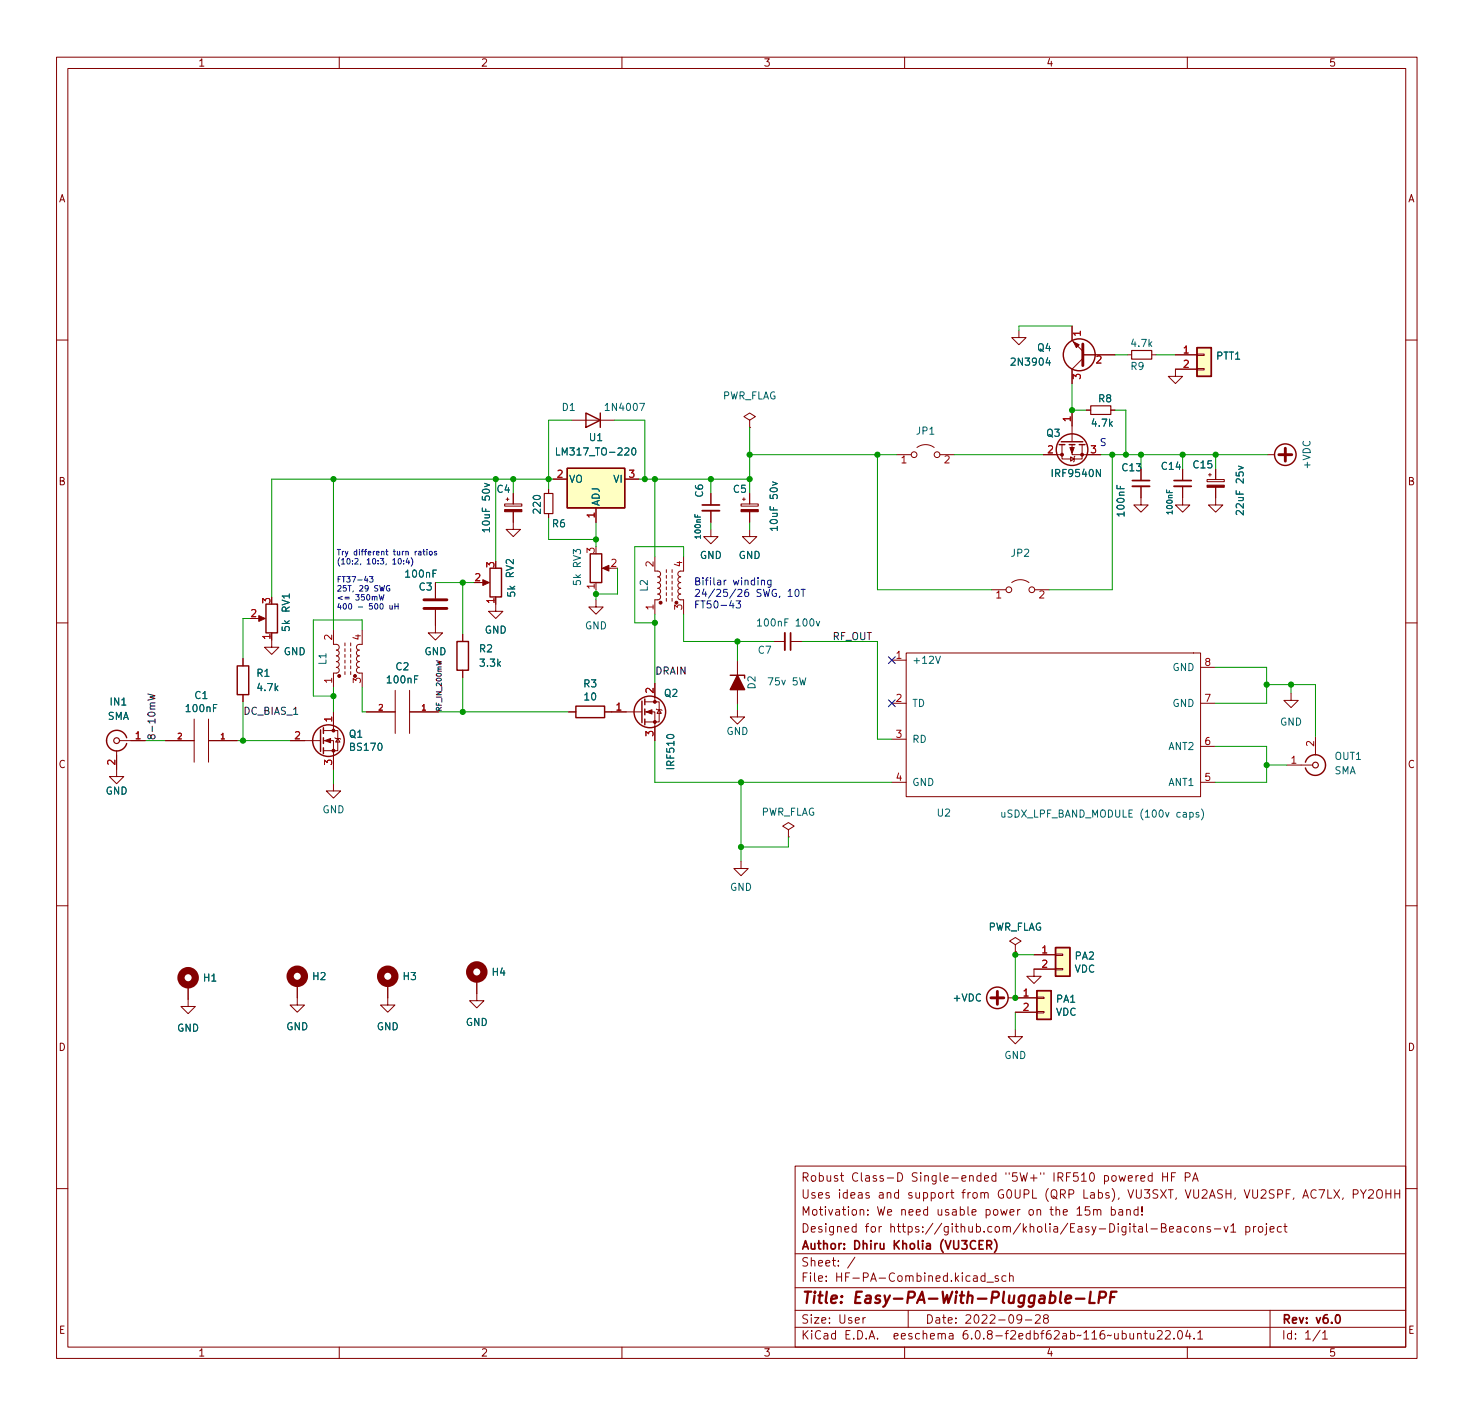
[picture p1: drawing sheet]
<svg xmlns="http://www.w3.org/2000/svg" width="261mm" height="250mm" viewBox="0 0 261 250" stroke-linecap="round" stroke-linejoin="round" font-family="sans-serif">
<g fill="none" stroke="#840000" stroke-width=".18">
<path d="M10 10.1h240.6v230h-240.6zM12 12.1h236.6v226h-236.6zM60 10.1v2M110 10.1v2M160 10.1v2M210 10.1v2M180.2 58.4v1.3h1.3l-1.3 1.2-1.3-1.2h1.3M189.6 57.6v2.6l1.9 1.9M10 60.1h2M101.1 74.3h7.6M132.6 74.3l1-.7-1-.6-1 .6 1 .7v1.2M132.6 75.5h.1"/>
<path d="M162.2 79.1a2.54 2.54 0 0 1 3 0M187.8 78.6v2.5h3.6v-2.5M189.6 78.6v1.8h5.1M189.6 72.8v5.3M191.5 62.7h5.7M191.5 63.4l-1.9 1.9v2.5M192.2 72.5h.7M196.5 72.5h.7M199.4 62.7h.8M203.7 62.7h.8M207.9 62.7h3.8M211.7 65.1h1.3v.3h-1.3z"/>
<path d="M211.7 62.6h1.3v.2h-1.3zM211.7 65.3h-3.8v1.2h1.3l-1.3 1.3-1.3-1.3h1.3M248.6 60.1h2M89.3 89.1h3v.4h-3zM89.5 88.2h.5M89.8 88v.5M90.8 90.5v3.1h1.2l-1.2 1.2-1.3-1.2h1.3M90.8 87.2v1.9M97 86.5v.7M97 90.8v.7M97.8 84.7h2.5M105.4 89.8v2.5"/>
<path d="M110.5 84.7h2.5M115.8 98.4v2.5l.7 .1 .3 .5-.1 .3-.4 .2 .4 .1 .1 .3-.1 .4-.4 .2 .4 .2 .1 .4-.1 .3-.4 .1 .4 .2 .1 .4-.1 .3-.4 .1 .4 .2 .1 .4-.3 .4h-.7v2.6M120.9 98.4v2.5l-.7 .1-.3 .5 .1 .3 .4 .2-.3 .1-.2 .3 .1 .4 .4 .2-.3 .1-.2 .3 .1 .4 .4 .2-.3 .1-.2 .3 .1 .4 .4 .2-.4 .2-.1 .4 .3 .4h.7v2.6M125.7 93.6v1.2h1.3l-1.3 1.3-1.2-1.3h1.2M125.7 87.2v2.1M125.7 90.3v2M131.1 89.1h3v.4h-3zM131.3 88.2h.5M131.6 88v.5M132.6 93.6v1.2h1.3l-1.3 1.3-1.3-1.3h1.3M132.6 87.2v1.9M132.6 90.5v1.8"/>
<path d="M158.6 80.4h2.6M166.2 80.4h2.6M184.5 80.4h3.3M189.4 80.8l.6 .3-.6 .4zM190.1 80.6l-.1 .2v.7l-.1 .1M201.8 86v3.3h1.3l-1.3 1.2-1.3-1.2h1.3M201.8 82.9v2M209.2 86v3.3h1.2l-1.2 1.2-1.3-1.2h1.3M209.2 82.9v2M213.5 84.8h3v.3h-3zM213.7 83.9h.5M214 83.7v.5"/>
<path d="M215 86.1v3.2h1.3l-1.3 1.2-1.3-1.2h1.3M215 82.9v1.9M224.2 80.4h1.2M10 110.1h2M43 116.4v1.3M45.5 109.3h1M48.1 113.1v1.3h1.2l-1.2 1.3-1.3-1.3h1.3M59 111.4v2.5h.7l.3 .5-.2 .4-.3 .1 .3 .1 .2 .3-.1 .4-.4 .2 .4 .2 .1 .5-.2 .2-.3 .1 .4 .2 .1 .4-.2 .3-.3 .2 .4 .1 .1 .5-.3 .3-.7 .1v2.5M61 113.6v.6M61 114.7v.5M61 115.7v.5M61 116.7v.5"/>
<path d="M61 117.7v.5M61 118.7v.5M62 113.6v.6M62 114.7v.5M62 115.7v.5M62 116.7v.5M62 117.7v.5M62 118.7v.5M64.1 111.4v2.5h-.8l-.3 .5 .2 .4 .3 .1-.3 .1-.1 .3 .1 .5 .3 .1-.3 .2-.1 .3 .1 .4 .3 .1-.3 .2-.1 .2v.4l.4 .3-.3 .1-.1 .5 .3 .3 .7 .1v2.5M77 107.8v4.1h1.3l-1.3 1.2-1.3-1.2h1.3M77 103v2.8M81.8 112.1v1.3"/>
<path d="M81.8 118.5v1.2M85.1 103h1.1M87.7 106.8v1.3h1.3l-1.3 1.2-1.3-1.2h1.3M105.4 106v1.3h1.3l-1.3 1.3-1.3-1.3h1.3M106.9 100.4h1M117.9 100.7v.5M117.9 101.7v.5M117.9 102.7v.5M117.9 103.7v.5M117.9 104.8v.5M117.9 105.8v.5M118.9 100.7v.5"/>
<path d="M118.9 101.7v.5M118.9 102.7v.5M118.9 103.7v.5M118.9 104.8v.5M118.9 105.8v.5M130.4 116.8v7.6M136.8 113.4h2M139.8 113.4h2.1M157.7 116.7h2.6M160.3 115.4h52v25.4h-52zM175.4 104.2h2.5M178.9 103a2.54 2.54 0 0 1 3.1 0"/>
<path d="M183 104.2h2.5M212.3 118h2.6M248.6 110.1h2M20.6 132.7v4.6h1.3l-1.3 1.2-1.2-1.2h1.2M21.1 130.9h4.6M29.3 130.9h5M34.3 127.1v7.6M36.9 130.9h5.1M36.9 127.1v7.6M43 122.8v1.3M51.4 130.9h5.3M57.2 130.9h1.8v5.1"/>
<path d="M57.2 129.1h2.5v3.6h-2.5M59 138.5v1.3h1.2l-1.2 1.3-1.3-1.3h1.3M59 125.8v3.3M59.2 130.4l.2 .1h.7l.1 .2M59.7 130.5l.4 .7h-.7zM64.8 125.8h5.1M69.9 122v7.6M72.4 122v7.6M72.4 125.8h5.1M100.6 125.8h1.3M106.9 125.8h6.6M114 125.8h1.8v5.1"/>
<path d="M114 124.1h2.6v3.5h-2.6M115.8 120.8v3.3M116.1 125.3l.1 .2h.8l.1 .1M116.6 125.5l.4 .6h-.8zM130.4 125.5v1.2h1.3l-1.3 1.3-1.2-1.3h1.2M157.7 124.3h2.6M157.7 130.7h2.6M157.7 138.3h2.6M212.3 124.3h2.6M212.3 138.3h2.6M212.3 131.9h2.6M227.6 135.2h4.6"/>
<path d="M228.3 122.5v1.3h1.3l-1.3 1.3-1.2-1.3h1.2M232.7 130.2v3.3M131.1 152.3v1.2h1.2l-1.2 1.3-1.3-1.3h1.3M139.4 146.7l1.1-.7-1.1-.6-1 .6 1 .7v1.2M139.4 147.9h.1M10 160.1h2M33.3 174.1v3.8h1.2l-1.2 1.3-1.3-1.3h1.3M52.6 173.8v3.9h1.2l-1.2 1.2-1.3-1.2h1.3M68.6 173.8v3.9h1.2l-1.2 1.2-1.3-1.2h1.3M84.3 173.1v3.8h1.3l-1.3 1.3-1.2-1.3h1.2M178.3 176.4h5.1M179.6 167l1-.6-1-.7-1 .7 1 .6v1.3"/>
<path d="M179.6 168.3h.1M179.6 178.9h3.8M182.9 168.8h3.8M183.4 178.8h1.3v.3h-1.3zM183.4 176.3h1.3v.2h-1.3zM186.7 171.2h1.3v.2h-1.3zM186.7 168.6h1.3v.3h-1.3zM186.7 171.3h-3.8v1.3h1.2l-1.2 1.2-1.3-1.2h1.3M248.6 160.1h2M179.6 182v1.2h1.2l-1.2 1.3-1.3-1.3h1.3M10 210.1h2M140.6 206.1h108v32h-108z"/>
<path d="M190.5 214.8h.8M192.7 213.3h-.7l-.1 .7 .2-.1h.5l.2 .3-.1 .5-.2 .1-.6-.1M193.4 213.9l.2-.1 .4 .1 .1 .9M193.4 213.8v1M194.1 214l.2-.2 .3 .1 .1 .9M196.6 213.9l.4-.1 .3 .3v.4l-.2 .2h-.5M196.6 213.3v1.5M197.9 213.9h.6l.1 .9M197.9 207.8l.3 1 .3-.7 .3 .7 .3-1M198.6 214.2h-.5a.29 .29 0 0 0-.3 .3 .29 .29 0 0 0 .3 .3l.5-.1M199.3 213.9l.2-.1 .3 .1 .1 .9M199.3 213.8v1"/>
<path d="M199.6 208.3l.7-.1-.1-.3-.4-.1-.2 .2v.7h.6M200.9 207.8v1M201.3 213.9l-.5-.1-.2 .3v.4l.1 .2h.6M201.3 213.3v1.5M201.3 207.8l-.2 .1-.2 .2M201.8 208.3l.7-.1-.1-.3-.4-.1-.2 .2v.7h.6M202 214.7v.1M202 213.3v.9M203.8 207.9l-.5-.1-.2 .3v.4l.1 .2h.6M203.8 207.3v1.5M205.6 207.3v1.5M205.6 208h.9"/>
<path d="M206.5 207.3v1.5M207.2 208h.5M207.9 207.3h-.7v1.5M208.2 216.9h.6v.9M208.8 217.2h-.5a.29 .29 0 0 0-.2 .3 .29 .29 0 0 0 .2 .3l.5-.1M209.6 208.1l.7-.1 .2-.2-.1-.4-.2-.1h-.6v1.5M210.2 216.9l-.4-.1-.3 .3v.4l.1 .2h.6M210.9 216.9l.4-.1 .3 .3v.4l-.3 .3-.4-.1-.1-.2v-.4zM210.9 208.8l.5-1.5 .5 1.5M211.1 208.4h.7M212.2 216.9l.2-.1 .4 .1v.9M212.2 216.8v1"/>
<path d="M214.1 216.9l-.4-.1-.2 .2 .1 .2 .5 .2v.3h-.6M214.8 217.2h1.1M216.5 216.8l.3 1 .4-1M217.7 216.7l.4-.4v1.5M217.7 217.8h.9M220.3 216.9l.5-.1 .3 .3v.4l-.2 .2h-.6M220.3 216.8v1.5M221.7 216.8v1M222.1 216.8l-.3 .1-.1 .2M222.7 216.9l.4-.1 .2 .3v.4l-.2 .3-.4-.1-.1-.2v-.4zM224 216.8v1.3l-.3 .2M224 216.3v.1"/>
<path d="M224.6 217.3l.7-.1v-.3l-.5-.1-.2 .2 .1 .7h.6M226.6 216.9l-.4-.1-.3 .3v.4l.2 .2h.5M227.1 216.8h.5M227.3 216.3v1.3l.3 .2M233.3 210.3h1l-.7 1.5M234.8 210.3v1.5h.8M235.9 210.3l1 1.5M236.9 210.3l-1 1.5M237.6 211.7l-.2 .3M239.3 211.1l.8-.1 .1-.2-.1-.4-.2-.1h-.6v1.5M240.6 210.3l.5 .8 .5-.8M241.1 211.1v.7"/>
<path d="M242.1 210.4l.5-.1 .2 .1 .1 .3-.9 1.1h.9M243.6 210.5a.5 .5 0 0 1 .5-.2 .5 .5 0 0 1 .4 .5v.5a.5 .5 0 0 1-.5 .5 .5 .5 0 0 1-.5-.5zM245.1 210.3v1.5M245.1 211h.9M246 210.3v1.5M246.7 211h.9M246.7 210.3v1.5M247.6 210.3v1.5M248.6 210.1h2M60 238.1v2M110 238.1v2M140.6 234.6h108"/>
<path d="M140.6 231.6h108M140.6 227.6h108M140.6 221.6h108M151.2 222.2l-1.3 2M152.6 232.9v1M153.1 232.9l-.3 .1-.2 .2M160 238.1v2M160.6 231.6v3M174.2 225.6l-.4-.1-.3 .3v.4l.1 .2h.6M174.2 225v1.5M174.6 226.6h1.1M176.6 225.6l-.4-.1-.2 .2 .1 .2 .5 .2v.3h-.6"/>
<path d="M177.9 225.6l-.4-.1-.3 .3v.4l.1 .2h.6M178.6 225.6l.2-.1 .3 .1 .1 .9M178.6 225v1.5M180.7 233l-.3 .3h-.3l-.3-.3 .2-.5 .4-.1 .2 .1a.99 .99 0 0 1-.3 1.4h-.3M181.3 233.3h1.2M183.1 232.5l.6-.1 .2 .1 .1 .3-.9 1.1h.9M184.8 233l-.2-.2v-.3l.2-.1 .5 .1 .1 .2-.1 .2-.6 .2-.1 .2v.5l.2 .1 .5-.1 .1-.2-.1-.4-.2-.2M201.2 235.8l.2-.1 .4 .1v.9M201.2 235.7v1M202.3 235.7h.6M202.6 235.2v1.3l.3 .2M203.4 235.7l.1 .9 .3 .1 .3-.1"/>
<path d="M204.1 235.7v1M204.7 235.3l.6-.1 .2 .1 .1 .3-1 1.1h1M206.1 235.3l.6-.1 .2 .1 .1 .3-.9 1.1h.9M207.6 236.6v.1M208.4 235.3l.2-.1a.81 .81 0 0 1 .6 .6 .81 .81 0 0 1-.3 .8l-.1 .1a.81 .81 0 0 1-.4-1.4zM210 238.1v2M210.1 235.1l-.4 1.1h.9M210.4 235.7v1M211.2 236.6v.1M211.8 235.6l.5-.4v1.5M211.8 236.7h.9M224.6 231.6v6.5"/>
<path d="M233.5 235.1l-1.3 2M233.9 235.6l.4-.4v1.5M233.9 236.7h.9"/>
<circle cx="161.7" cy="80.4" r=".51"/>
<circle cx="165.7" cy="80.4" r=".51"/>
<circle cx="178.4" cy="104.2" r=".51"/>
<circle cx="182.5" cy="104.2" r=".51"/>
</g>
<path d="M124.2 89.3h3.1M200.3 84.9h3M207.6 84.9h3.1M139.8 111.9v3M173.9 219.3h-.7v1.5h.7M175.9 219.1a1.72 1.72 0 0 1 0 2.3M173.2 220h.5M174.5 220.1l.8-.1 .1-.2-.1-.4-.2-.1h-.6v1.5M174.9 220.1l.5 .7M236.4 232.5l.1-.1a.81 .81 0 0 1 .6 .6 .81 .81 0 0 1-.3 .8l-.1 .1a.81 .81 0 0 1-.6-.6 .81 .81 0 0 1 .3-.8z" fill="none" stroke="#840000" stroke-width=".3"/>
<path d="M188.5 229.7l.9-.2v-.4l-.6-.1-.3 .3v.9l.2 .1 .5-.1M190.3 229.6h1.5M192.9 228.3l-.2 2h.9M194.4 229.4h.8a.55 .55 0 0 0 .4-.5 .55 .55 0 0 0-.3-.6h-.8l-.2 2M196.4 229.3h.7M197.5 228.3h-1l-.2 2" fill="none" stroke="#840000" stroke-width=".4"/>
<g fill="none" stroke="#840000" stroke-width="1.3">
<circle cx="33.3" cy="172.8" r="1.27"/>
<circle cx="52.6" cy="172.6" r="1.27"/>
<circle cx="68.6" cy="172.6" r="1.27"/>
<circle cx="84.3" cy="171.8" r="1.27"/>
</g>
<g fill="#840000" stroke="#840000" stroke-width=".18">
<path d="M131.1 90.1h3v.4h-3z"/>
<path d="M106.6 100.4l1.1-.5v1z"/>
<path d="M114.3 125.8l1-.3v.7z"/>
<path d="M89.3 90.1h3v.4h-3z"/>
<path d="M85.4 102.5l1.1 .5-1.1 .5z"/>
<path d="M45.8 108.8l1.1 .5-1.1 .5z"/>
<path d="M57.5 130.9l1-.4v.8z"/>
<path d="M189.2 79.1h.8l-.4 1z"/>
<path d="M213.5 85.8h3v.3h-3z"/>
<path d="M189.9 60.4l1 .5-.5 .5z"/>
<circle cx="60" cy="119.5" r=".25"/>
<circle cx="115.8" cy="127.6" r=".25"/>
<circle cx="115.8" cy="124.1" r=".25"/>
<circle cx="116.8" cy="106.5" r=".25"/>
<circle cx="59" cy="132.7" r=".25"/>
<circle cx="59" cy="129.1" r=".25"/>
<circle cx="191.4" cy="80.4" r=".25"/>
<circle cx="187.8" cy="80.4" r=".25"/>
</g>
<g fill="none" stroke="#840000" stroke-width=".25">
<path d="M103.6 73l2.6 1.3-2.6 1.2zM106.2 73v2.5M187.3 78.6h1M187.7 78.1h3.8M189.1 78.6h1M190.9 78.6h1M211.7 61.4h2.5v5.1h-2.5zM100.3 82.8h10.2v7h-10.2zM104.4 97.9h2v5.1h-2zM42 117.7h2v5.1h-2zM47 106.8h2.1v5.1h-2.1zM80.8 113.4h2.1v5.1h-2.1z"/>
<path d="M86.7 100.4h2v5.1h-2zM129.2 119.4h2.5v.5M22.4 130.4a1.81 1.81 0 0 0-2.8-1 1.81 1.81 0 0 0 0 3 1.81 1.81 0 0 0 2.8-1M56.7 129v3.8M57.2 128.6v1M57.2 130.4v1M57.2 132.2v1M101.9 124.8h5v2.1h-5zM113.5 123.9v3.8M114 123.6v1M114 125.3v1M114 127.1v1"/>
<path d="M230.9 134.7a1.81 1.81 0 0 1 2.8-.9 1.81 1.81 0 0 1 0 2.9 1.81 1.81 0 0 1-2.8-1M183.4 175.1h2.5v5.1h-2.5zM186.7 167.5h2.5v5.1h-2.5z"/>
<circle cx="189.6" cy="79.5" r="2.79"/>
<circle cx="190.9" cy="62.7" r="2.82"/>
<circle cx="227.3" cy="80.4" r="1.9"/>
<circle cx="58.1" cy="130.9" r="2.79"/>
<circle cx="114.9" cy="125.8" r="2.79"/>
<circle cx="176.4" cy="176.4" r="1.9"/>
</g>
<g fill="none" stroke="#840000" stroke-width=".2">
<path d="M192.9 71.7h3.6v1.6h-3.6zM200.2 62h3.5v1.5h-3.5zM96.3 87.2h1.5v3.6h-1.5z"/>
<circle cx="20.6" cy="130.9" r=".51"/>
<circle cx="232.7" cy="135.2" r=".51"/>
</g>
<g fill="#ffffc2" stroke="#ffffc2" stroke-width=".18">
<path d="M183.4 175.1h2.5v5.1h-2.5z"/>
<path d="M186.7 167.5h2.5v5.1h-2.5z"/>
<path d="M211.7 61.4h2.5v5.1h-2.5z"/>
<path d="M100.3 82.8h10.2v7h-10.2z"/>
</g>
<g fill="none" stroke="#006464" stroke-width=".18">
<path d="M98.4 79.2v1.2h.6M111.9 79.3l.1-.1a.68 .68 0 0 1 .5 .6 .68 .68 0 0 1-.5 .6l-.1-.1-.2-.3zM85.7 85.4l.9 .3-.9 .3M86.6 93.7h-1.3l.4 .3M86.6 93.3v.7M136.6 85.2l.9 .3-.9 .3M137.5 93.4h-1.3l.4 .4M137.5 93v.8M219.1 82.4l.8 .3-.8 .3M134 109.8l.3-.4v1.3M134 110.7h.7M144.4 109.8l.3 .9 .3-.9"/>
<path d="M165.5 116l.4 1.3 .4-1.3M177.2 143.6v.8h.3l.2-.1M212 143.7l-.3-.1-.2 .2 .1 .2 .4 .1v.3h-.5M212.5 143a1.46 1.46 0 0 1 0 1.9"/>
</g>
<path d="M130.4 119.4l1.3 2.5h-2.5z" fill="#840000" stroke="#840000" stroke-width=".25"/>
<path d="M124.2 90.3h3.1M200.3 86h3M207.6 86h3.1M138.8 111.9v3" fill="none" stroke="#840000" stroke-width=".33"/>
<path d="M191.5 60.8v3.8M227.3 79.2v2.3M226.2 80.4h2.3M75 107.5h4M75 106h4M175.3 176.4h2.2M176.4 175.2v2.3" fill="none" stroke="#840000" stroke-width=".51"/>
<path d="M77.2 116.8l.9 .2-.7 .2 .7 .1-.9 .2M26.1 122.7l1.3 .3-.9 .2 .9 .3-1.3 .3" fill="none" stroke="#0f0f0f" stroke-width=".18"/>
<g fill="none" stroke="#0000c2" stroke-width=".18">
<path d="M70.6 98.8v-.1a.53 .53 0 0 1 .4 .5 .53 .53 0 0 1-.4 .5 .66 .66 0 0 1 0-.9zM71.4 99.6v.1M71.4 99.1v.1M72.1 98.7l-.3 .7h.6M72.3 99v.7M72.7 98.6a1.14 1.14 0 0 1 0 1.5M74 97.5h.4l.1 .6M74.5 97.7l-.5 .2 .1 .2h.4M74.8 97.5h.4M74.9 97.1v.9l.3 .1M75.5 97.1v.1M75.5 97.5v.6"/>
<path d="M76 97.5h.1h.3v.6l-.4-.1zM77.2 97.5h-.2l-.2 .1 .1 .1 .3 .1v.3h-.4M65.4 101.9h.6l-.4 .4 .3 .1v.4l-.1 .1-.4-.1M67.1 105.1l.2 1 .2-.7 .2 .7 .2-1M68.9 103.5a.45 .45 0 0 0-.6 .5 .45 .45 0 0 0 .7 .4v-.3h-.2M69 107v.6h.4M69.4 107v.7M69.8 106.7v1M69.8 107.2h.6M70.4 106.7v1M130.2 106.2h.8l-.4 .5 .3 .1v.6l-.2 .1-.5-.1M134.1 102.1v.1"/>
<path d="M134.7 102.7l.2-.2 .3 .1v.8M134.7 102.5v.9M136.4 102.5v1.1l-.3 .2h-.3M136.4 102.6l-.4-.1-.2 .3 .1 .5h.5M139.4 104.5l.4-.3v1.2M139.4 105.4h.7M140.7 104.3l.2-.1a.68 .68 0 0 1 .4 .6 .68 .68 0 0 1-.4 .6l-.2-.1-.1-.3zM141.7 104.2h.7M142.1 104.2v1.2"/>
</g>
<g fill="none" stroke="#009600" stroke-width=".18">
<path d="M189.6 57.6h-9.4v.8M101.1 74.3h-4.1v12.2M108.7 74.3h5.3v10.4M132.6 75.5v11.7M189.6 67.8v5M189.6 72.5h2.6M197.2 72.5h1.9v7.9M197.2 62.7h2.2M204.5 62.7h3.4M59 84.7v26.7M87.7 84.7v14.5M90.8 84.7v2.5"/>
<path d="M97 91.5v3.9h8.4M97.8 84.7h-49.7v20.8M105.4 92.3v4.3M113 84.7h19.6M115.8 84.7v13.7M120.9 98.4v-1.8h-8.6v13.5h3.5M125.7 84.7v2.5M125.7 92.3v1.3M132.6 80.4h26M132.6 92.3v1.3M155.2 80.4v23.8h20.2M168.8 80.4h15.7"/>
<path d="M194.7 80.4h29.5M196.7 80.4v23.8h-11.2M201.8 80.4v2.5M209.2 80.4v2.5M215 80.4v2.5M44.2 109.3h-1.2v7.1M64.1 111.4v-1.8h-8.7v13.4h3.6M77 103h6.9M81.8 103v9.1M81.8 119.7v6.1M105.4 104.2v1.8M109.2 100.4v4.6h-3.8"/>
<path d="M115.8 108.6v12.2M120.9 108.6v4.8h15.9M130.4 113.4v3.4M141.9 113.4h13.3v17.3h2.5M214.9 118h9.1v6.3h-9.1M25.7 130.9h3.6M42 130.9h9.4M43 124.1v6.8M59 121.5v4.3M59 136v2.5M64.1 121.5v4.3h.7M77.5 125.8h23.1"/>
<path d="M115.8 130.9v7.4h41.9M130.4 124.4v1.1M131.1 138.3v14M214.9 131.9h9.1v6.4h-9.1M224 135.2h3.6M224 121h8.7v9.2M228.3 121v1.5M139.4 147.9v1.8h-8.3M179.6 168.3v8.1M179.6 178.9v3.1M179.6 168.8h3.3"/>
</g>
<path d="M157.1 116.1l1.2 1.2M158.3 116.1l-1.2 1.2M157.1 123.7l1.2 1.2M158.3 123.7l-1.2 1.2" fill="none" stroke="#000084" stroke-width=".18"/>
<g fill="#009600" stroke="#009600" stroke-width=".18">
<circle cx="114" cy="84.7" r=".46"/>
<circle cx="132.6" cy="80.4" r=".46"/>
<circle cx="132.6" cy="84.7" r=".46"/>
<circle cx="115.8" cy="84.7" r=".46"/>
<circle cx="125.7" cy="84.7" r=".46"/>
<circle cx="105.4" cy="95.4" r=".46"/>
<circle cx="224" cy="135.2" r=".46"/>
<circle cx="179.6" cy="176.4" r=".46"/>
<circle cx="131.1" cy="149.7" r=".46"/>
<circle cx="228.3" cy="121" r=".46"/>
<circle cx="179.6" cy="168.8" r=".46"/>
<circle cx="224" cy="121" r=".46"/>
<circle cx="90.8" cy="84.7" r=".46"/>
<circle cx="97" cy="84.7" r=".46"/>
<circle cx="87.7" cy="84.7" r=".46"/>
<circle cx="81.8" cy="125.8" r=".46"/>
<circle cx="59" cy="84.7" r=".46"/>
<circle cx="81.8" cy="103" r=".46"/>
<circle cx="131.1" cy="138.3" r=".46"/>
<circle cx="155.2" cy="80.4" r=".46"/>
<circle cx="115.8" cy="110.1" r=".46"/>
<circle cx="105.4" cy="105" r=".46"/>
<circle cx="130.4" cy="113.4" r=".46"/>
<circle cx="43" cy="130.9" r=".46"/>
<circle cx="59" cy="123" r=".46"/>
<circle cx="209.2" cy="80.4" r=".46"/>
<circle cx="215" cy="80.4" r=".46"/>
<circle cx="199.1" cy="80.4" r=".46"/>
<circle cx="189.6" cy="72.5" r=".46"/>
<circle cx="201.8" cy="80.4" r=".46"/>
<circle cx="196.7" cy="80.4" r=".46"/>
</g>
<text font-size="2.8" fill="#840000" x="141.6" y="230.4">Title: Easy-PA-With-Pluggable-LPF</text>
<g font-size="2.1" fill="#840000">
<text x="141.6" y="208.9">Robust Class-D Single-ended &quot;5W+&quot; IRF510 powered HF PA</text>
<text x="141.6" y="214.9">Motivation: We need usable power on the 15m band!</text>
<text x="141.6" y="211.9">Uses ideas and support from G0UPL (QRP Labs), VU3SXT, VU2ASH, VU2SPF, AC7LX, PY2OHH</text>
<text x="141.6" y="220.9">Author: Dhiru Kholia (VU3CER)</text>
<text x="141.6" y="217.9">Designed for https://github.com/kholia/Easy-Digital-Beacons-v1 project</text>
<text x="141.6" y="226.6">File: HF-PA-Combined.kicad_sch</text>
<text x="141.6" y="223.9">Sheet: /</text>
<text x="141.6" y="234">Size: User</text>
<text x="163.6" y="234">Date: 2022-09-28</text>
<text x="226.6" y="234">Rev: v6.0</text>
<text x="141.6" y="236.8">KiCad E.D.A. eeschema 6.0.8-f2edbf62ab~116~ubuntu22.04.1</text>
<text x="226.6" y="236.8">Id: 1/1</text>
</g>
<g font-size="1.8" fill="#840000">
<text x="35" y="11.8">1</text>
<text x="85" y="11.8">2</text>
<text x="135" y="11.8">3</text>
<text x="185" y="11.8">4</text>
<text x="235" y="11.8">5</text>
<text x="10.3" y="35.8">A</text>
<text x="249" y="35.8">A</text>
<text x="10.3" y="85.8">B</text>
<text x="249" y="85.8">B</text>
<text x="10.3" y="135.8">C</text>
<text x="249" y="135.8">C</text>
<text x="10.3" y="185.8">D</text>
<text x="249" y="185.8">D</text>
<text x="10.4" y="235.8">E</text>
<text x="35" y="239.8">1</text>
<text x="85" y="239.8">2</text>
<text x="135" y="239.8">3</text>
<text x="185" y="239.8">4</text>
<text x="235" y="239.8">5</text>
<text x="249" y="235.8">E</text>
</g>
<g font-size="1.8" fill="#a90000">
<text x="191.1" y="59.4" transform="rotate(-90 191.1 59.4)">1</text>
<text x="193.9" y="64.2">2</text>
<text x="209.3" y="62.5">1</text>
<text x="209.3" y="65">2</text>
<text x="191.1" y="67" transform="rotate(-90 191.1 67)">3</text>
<text x="189.4" y="74.5" transform="rotate(-90 189.4 74.5)">1</text>
<text x="159.4" y="81.9">1</text>
<text x="167" y="81.9">2</text>
<text x="185.3" y="80.1">2</text>
<text x="192.9" y="80.1">3</text>
<text x="98.6" y="84.4">2</text>
<text x="111.3" y="84.4">3</text>
<text x="105.2" y="91.5" transform="rotate(-90 105.2 91.5)">1</text>
<text x="87.4" y="100.3" transform="rotate(-90 87.4 100.3)">3</text>
<text x="105.2" y="97.8" transform="rotate(-90 105.2 97.8)">3</text>
<text x="108.1" y="100.2">2</text>
<text x="115.6" y="100.2" transform="rotate(-90 115.6 100.2)">2</text>
<text x="120.6" y="100.2" transform="rotate(-90 120.6 100.2)">4</text>
<text x="47.8" y="106.6" transform="rotate(-90 47.8 106.6)">3</text>
<text x="84" y="102.7">2</text>
<text x="87.4" y="106.6" transform="rotate(-90 87.4 106.6)">1</text>
<text x="105.2" y="104.1" transform="rotate(-90 105.2 104.1)">1</text>
<text x="115.6" y="107.8" transform="rotate(-90 115.6 107.8)">1</text>
<text x="120.6" y="107.8" transform="rotate(-90 120.6 107.8)">3</text>
<text x="176.2" y="105.8">1</text>
<text x="183.8" y="105.8">2</text>
<text x="44.4" y="109.1">2</text>
<text x="47.8" y="113" transform="rotate(-90 47.8 113)">1</text>
<text x="58.7" y="113.1" transform="rotate(-90 58.7 113.1)">2</text>
<text x="63.8" y="113.1" transform="rotate(-90 63.8 113.1)">4</text>
<text x="158.5" y="116.4">1</text>
<text x="213.1" y="117.7">8</text>
<text x="58.7" y="120.7" transform="rotate(-90 58.7 120.7)">1</text>
<text x="63.8" y="120.7" transform="rotate(-90 63.8 120.7)">3</text>
<text x="109" y="125.6">1</text>
<text x="115.6" y="122.5" transform="rotate(-90 115.6 122.5)">2</text>
<text x="158.5" y="124.1">2</text>
<text x="213.1" y="124.1">7</text>
<text x="23.9" y="130.7">1</text>
<text x="52.1" y="130.7">2</text>
<text x="58.7" y="127.6" transform="rotate(-90 58.7 127.6)">1</text>
<text x="115.6" y="130.1" transform="rotate(-90 115.6 130.1)">3</text>
<text x="158.5" y="130.4">3</text>
<text x="213.1" y="131.7">6</text>
<text x="232.4" y="131.9" transform="rotate(-90 232.4 131.9)">2</text>
<text x="20.4" y="135.2" transform="rotate(-90 20.4 135.2)">2</text>
<text x="58.7" y="135.2" transform="rotate(-90 58.7 135.2)">3</text>
<text x="228.4" y="135">1</text>
<text x="158.5" y="138">4</text>
<text x="213.1" y="138">5</text>
<text x="184.3" y="168.5">1</text>
<text x="184.3" y="171">2</text>
<text x="181" y="176.1">1</text>
<text x="181" y="178.7">2</text>
</g>
<g font-size="1.8" fill="#006464">
<text x="179.2" y="64.6">2N3904</text>
<text x="183.5" y="62.1">Q4</text>
<text x="200" y="65.4">R9</text>
<text x="200.2" y="61.3">4.7k</text>
<text x="215.1" y="63.6">PTT1</text>
<text x="127.6" y="70.6">PWR_FLAG</text>
<text x="194.3" y="71.1">R8</text>
<text x="99.5" y="72.6">D1</text>
<text x="104.3" y="78">U1</text>
<text x="107.4" y="72.6">1N4007</text>
<text x="162.1" y="76.8">JP1</text>
<text x="185.1" y="77.2">Q3</text>
<text x="193.2" y="75.4">4.7k</text>
<text x="99.2" y="80.5">LM317_TO-220</text>
<text x="198.5" y="83.3">C13</text>
<text x="205.5" y="83">C14</text>
<text x="211.1" y="82.8">C15</text>
<text x="231.8" y="82.8" transform="rotate(-90 231.8 82.8)">+VDC</text>
<text x="87.9" y="87.1">C4</text>
<text x="100.6" y="85.3">VO</text>
<text x="106" y="89.5" transform="rotate(-90 106 89.5)">ADJ</text>
<text x="108.6" y="85.3">VI</text>
<text x="124.3" y="87.9" transform="rotate(-90 124.3 87.9)">C6</text>
<text x="129.7" y="87.1">C5</text>
<text x="186.3" y="84.3">IRF9540N</text>
<text x="86.6" y="93.5" transform="rotate(-90 86.6 93.5)">10uF 50v</text>
<text x="95.6" y="90.6" transform="rotate(-90 95.6 90.6)">220</text>
<text x="97.7" y="93.2">R6</text>
<text x="137.5" y="93.3" transform="rotate(-90 137.5 93.3)">10uF 50v</text>
<text x="198.9" y="91.1" transform="rotate(-90 198.9 91.1)">100nF</text>
<text x="220" y="90.5" transform="rotate(-90 220 90.5)">22uF 25v</text>
<text x="123.8" y="98.8">GND</text>
<text x="130.6" y="98.8">GND</text>
<text x="178.9" y="98.4">JP2</text>
<text x="71.9" y="102.1">100nF</text>
<text x="74.2" y="104.4">C3</text>
<text x="90.9" y="102.2" transform="rotate(-90 90.9 102.2)">RV2</text>
<text x="91.1" y="105.5" transform="rotate(-90 91.1 105.5)">5k</text>
<text x="102.7" y="103.5" transform="rotate(-90 102.7 103.5)">5k RV3</text>
<text x="114.6" y="104.5" transform="rotate(-90 114.6 104.5)">L2</text>
<text x="51.2" y="111.6" transform="rotate(-90 51.2 111.6)">5k</text>
<text x="51.2" y="108.3" transform="rotate(-90 51.2 108.3)">RV1</text>
<text x="85.7" y="112">GND</text>
<text x="103.4" y="111.2">GND</text>
<text x="134.7" y="110.7">100nF 100v</text>
<text x="45.5" y="119.6">R1</text>
<text x="50.2" y="115.8">GND</text>
<text x="57.7" y="117.5" transform="rotate(-90 57.7 117.5)">L1</text>
<text x="70" y="118.5">C2</text>
<text x="75" y="115.8">GND</text>
<text x="84.8" y="115.3">R2</text>
<text x="85" y="117.8">3.3k</text>
<text x="134.1" y="115.6">C7</text>
<text x="161.3" y="117.3">+12V</text>
<text x="207.4" y="118.6">GND</text>
<text x="19.6" y="124.7">IN1</text>
<text x="33.1" y="125.9">100nF</text>
<text x="34.5" y="123.6">C1</text>
<text x="45.6" y="122.2">4.7k</text>
<text x="68.6" y="120.8">100nF</text>
<text x="103.3" y="121.5">R3</text>
<text x="103.4" y="123.8">10</text>
<text x="117.5" y="123.2">Q2</text>
<text x="133.6" y="121.8" transform="rotate(-90 133.6 121.8)">D2</text>
<text x="136.1" y="121.1">75v 5W</text>
<text x="161.3" y="124.9">TD</text>
<text x="207.4" y="124.9">GND</text>
<text x="19" y="127.2">SMA</text>
<text x="61.8" y="130.4">Q1</text>
<text x="128.5" y="129.9">GND</text>
<text x="161.3" y="131.3">RD</text>
<text x="226.4" y="128.3">GND</text>
<text x="62.1" y="132.7">BS170</text>
<text x="119.3" y="135.8" transform="rotate(-90 119.3 135.8)">IRF510</text>
<text x="206.7" y="132.6">ANT2</text>
<text x="236" y="136.8">SMA</text>
<text x="236.1" y="134.3">OUT1</text>
<text x="18.7" y="140.4">GND</text>
<text x="57" y="143.7">GND</text>
<text x="161.3" y="138.9">GND</text>
<text x="206.7" y="138.9">ANT1</text>
<text x="134.5" y="144.2">PWR_FLAG</text>
<text x="165.8" y="144.3">U2</text>
<text x="178.1" y="144.5">uSDX_LPF_BAND_MODULE (100v caps)</text>
<text x="129.1" y="157.5">GND</text>
<text x="174.6" y="164.5">PWR_FLAG</text>
<text x="36" y="173.5">H1</text>
<text x="55.3" y="173.2">H2</text>
<text x="71.3" y="173.2">H3</text>
<text x="87.1" y="172.5">H4</text>
<text x="190" y="171.9">VDC</text>
<text x="190.1" y="169.6">PA2</text>
<text x="168.7" y="177">+VDC</text>
<text x="186.7" y="179.5">VDC</text>
<text x="186.8" y="177.2">PA1</text>
<text x="31.3" y="182.4">GND</text>
<text x="50.6" y="182.1">GND</text>
<text x="66.6" y="182.1">GND</text>
<text x="82.4" y="181.3">GND</text>
<text x="177.6" y="187.2">GND</text>
</g>
<g font-size="1.8" fill="#0000c2">
<text x="194.4" y="78.8">S</text>
<text x="122.7" y="103.5">Bifilar winding</text>
<text x="122.7" y="105.5">24/25/26 SWG, 10T</text>
<text x="122.7" y="107.5">FT50-43</text>
</g>
<g font-size="1.8" fill="#0f0f0f">
<text x="147.2" y="113.1">RF_OUT</text>
<text x="115.8" y="119.2">DRAIN</text>
<text x="27.5" y="130.9" transform="rotate(-90 27.5 130.9)">8-10mW</text>
<text x="43" y="126.3">DC_BIAS_1</text>
</g>
<g font-size="1.4" fill="#006464">
<text x="123.9" y="95.1" transform="rotate(-90 123.9 95.1)">100nF</text>
<text x="207.4" y="90.7" transform="rotate(-90 207.4 90.7)">100nF</text>
</g>
<g font-size="1.4" fill="#0000c2">
<text x="59.5" y="98.2">Try different turn ratios</text>
<text x="59.5" y="99.8">(10:2, 10:3, 10:4)</text>
<text x="59.5" y="102.9">FT37-43</text>
<text x="59.5" y="104.5">25T, 29 SWG</text>
<text x="59.5" y="106.1">&lt;= 350mW</text>
<text x="59.5" y="107.7">400 - 500 uH</text>
</g>
<g font-size="1.4" fill="#a90000">
<text x="67" y="125.6">2</text>
<text x="74.6" y="125.6">1</text>
<text x="31.4" y="130.7">2</text>
<text x="39" y="130.7">1</text>
</g>
<text font-size="1.2" fill="#0f0f0f" x="78.1" y="125.8" transform="rotate(-90 78.1 125.8)">RF_IN_200mW</text>
</svg>
